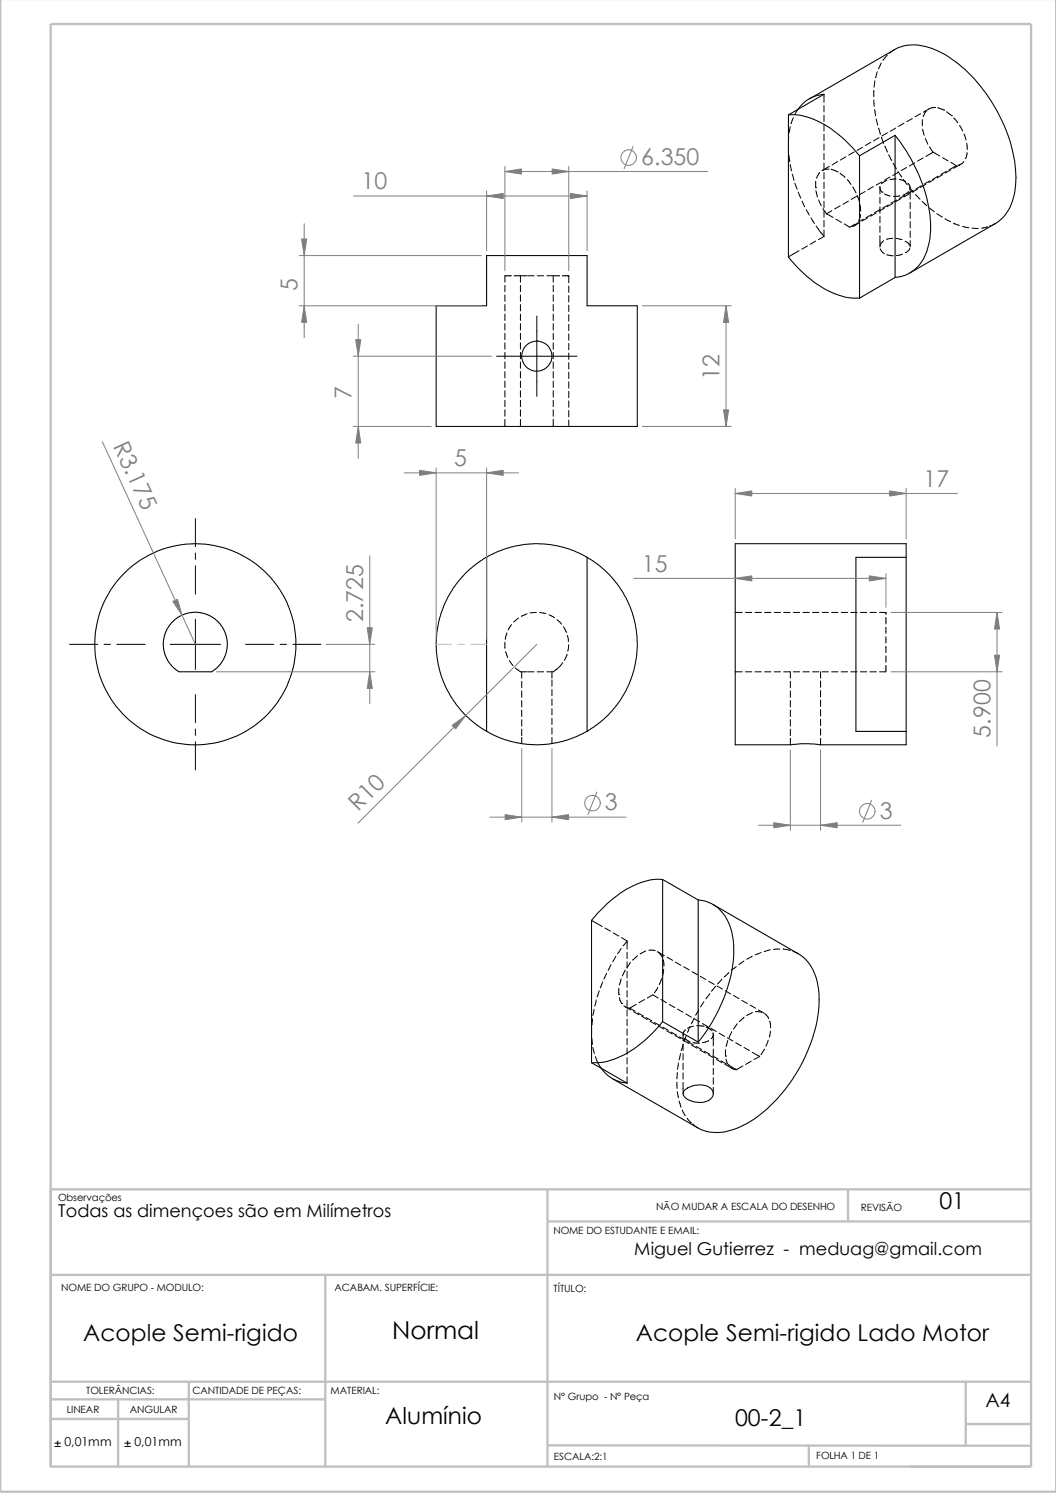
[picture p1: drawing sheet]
<svg xmlns="http://www.w3.org/2000/svg" width="210mm" height="297mm" viewBox="0 0 210 297" stroke-linecap="round" stroke-linejoin="round" font-family="sans-serif">
<g fill="none" stroke="#c0c0c0" stroke-width=".47">
<path d="M0 -.1v296.9h210.1v-296.9M10.1 236.6h195M108.9 236.6v55.3M168.7 236.5v6.4M10.1 253.6h195M64.7 253.6v38.3M108.9 243h96.2M10 278.4h54.6M10.4 274.9h194.7M23.5 278.4v13.2M37.5 274.9v17M192.1 274.8v12.7"/>
<path d="M10.1 291.8h195v-287h-195v287.1M10.2 282.3h27.3M108.9 287.5l96.2 .1M160.9 287.5v4.3M192.1 283.3h13"/>
</g>
<g fill="none" stroke="#000" stroke-width=".2">
<path d="M163.9 18.8v1.6M173.8 18v1.3M173.8 19.9l.1 1.3M174 16.1l-.2 1.3M174.5 14.3l-.4 1.2M175.3 12.5l-.6 1.2M176.4 11l-.8 1M177.9 9.9l-1 .7M156.8 29v1.3M156.8 27.1v1.3M156.9 30.9l.2 1.2M157.1 25.2l-.2 1.3"/>
<path d="M157.1 32.8l.3 1.2M157.6 34.6l.3 1.3M157.8 23.4l-.5 1.2M158.1 36.4l.4 1.2M158.7 21.8l-.7 1M158.7 38.2l.6 1.2M162.2 37.3h.1M162.2 36.1v1.2M162.3 37.9l.3 1.3M162.8 39.8l.5 1.1M163 34.3l-.6 1.1M163.9 21v1.3"/>
<path d="M163.9 22.9v1.3M163.9 24.8v1.3M163.9 26.7v1.3M163.9 28.6v1.3M163.9 30.5v1.3M163.9 32.4v1.3M163.9 34.3v1.3M163.9 36.2v1.3M163.9 38.1v1.3M164.7 33.7h.1M164.7 33.7l-1.2 .3M164.9 33.1l-1.4 .8"/>
<path d="M165.3 33.7l1.2 .5M166.5 34.2h.1M166.6 32.1l-1.1 .7M167 34.5l1 .8M168.2 31.2l-1.1 .6M168.5 35.7l.7 1M169.6 37.2l.6 1.2M169.9 30.2l-1.1 .7M170.4 39l-1.1 .7M170.5 38.9l.4 1.2M171.5 29.3l-1.1 .6M172 38.1l-1.1 .6"/>
<path d="M173.2 28.3l-1.1 .7M173.7 37.1l-1.1 .7M173.9 21.8l.2 1.2M174.2 23.7l.3 1.2M174.7 25.5l.4 1.2M174.8 27.4l-1.1 .6M175 37.1v1.5M175 39.2v1.3M175 37.4l.4 .8M175.3 27.3l.4 1.2M175.3 36.2l-1.1 .6M175.4 38.2h.1"/>
<path d="M175.9 38.6l1.1 .4M176 29.1l.5 1.2M176.4 35.9l-1.1 .6M176.5 26.4l-1.1 .7M176.7 30.8l.6 1.2M177 35.2l-1.1 .7M177.6 32.5l.7 1.1M178.1 25.5l-1.1 .6M178.2 35.6l-1.2 .1M178.3 39.8l-1.1 .6M178.6 34.2l.7 1M178.6 34.3l-1.1 .6"/>
<path d="M178.9 35.7l1.2 .4M178.9 38.9l-1.2 .2M179.2 39.5l-1.1 .6M179.7 35.7v.1M179.7 35.8l.7 .9M179.8 24.5l-1.1 .6M180 38.9l-1.1 .6M180.3 33.3l-1.1 .7M180.6 36.4l.3 .6v.6M180.6 38.1l-.2 .3-.8 .4M180.8 37.3l.9 .9M180.8 38.6l-1.1 .6"/>
<path d="M181 37.3v2.3M181.4 23.6l-1.1 .6M181.6 37.9l-1.1 .6M181.9 32.4l-1.1 .6M182.1 38.7l.9 .9M182.5 37.6l-1.1 .6M183.1 22.6l-1.1 .6M183.3 37l-1.1 .6M183.4 23.8v1.3M183.5 25.7l.3 1.2M183.6 31.4l-1.1 .6M184 27.5l.5 1.2"/>
<path d="M184.1 36.7l-1.1 .6M184.2 22.1l-.6 1.1M184.7 21.7l-1.1 .6M184.9 29.2l.7 1.1M184.9 36l-1.1 .6M185.5 30.3l-1.4 .8M185.6 30.3l1.3 .7M185.8 35.7l-1.1 .6M185.9 21.4h.1M185.9 21.4l-1.2 .3M186.5 21.4l1.2 .5M186.6 35.1l-1.1 .6"/>
<path d="M187.5 31.4l1.1 .6M187.5 34.8l-1.1 .6M187.7 21.9h.1M188.2 34.1l-1.1 .6M188.3 22.2l.9 .8M189.1 32.3l1.1 .7M189.1 33.8l-1.1 .6M189.2 23h.1M189.7 23.5l.8 .9M190.2 33l-1.4 .8M190.8 25l.7 1.1M191.1 32.7l-1.4 .8"/>
<path d="M191.1 32.7l-.5 .2M191.7 32.1l-.6 .6M191.7 26.7l.4 1.2M192.3 28.5l.1 1.3M192.3 30.4l-.3 1.2M100.4 56.8v1.2M100.4 58.7v1.2M101.7 54.9h-1.3v1.2M102.2 54.9h2.6M103.5 54.9v1.2M103.5 56.8v1.2M103.5 58.7v1.2"/>
<path d="M104.9 54.9h1.3M106.8 54.9h1.3M108.8 54.9h2.5M110 54.9v1.2M110 56.8v1.2M110 58.7v1.2M111.8 54.9h1.3v1.4M113.1 56.9v1.3M113.1 58.8v1.3M158.9 49.9l-2.1 1.2M159.5 40l.5 1.1M160.3 41.7l.7 1.1"/>
<path d="M160.6 48.9l-1.1 .7M161.3 43.3l.7 1.1M162.2 48l-1.1 .6M162.3 45l.7 1M163.1 46l.8 1M163.7 41.5l.7 1M163.9 47l-1.1 .7M163.9 40v1.3M163.9 42v1.2M163.9 43.9v1.2M163.9 45.8v1.2M164.4 42.5l1.3 .8"/>
<path d="M165.4 41.9l-1 .6M166.2 43.6l1.1 .6M167.1 40.9l-1.1 .7M167.9 44.5l1.1 .7 1.1-.6M168.7 40l-1.1 .6M169.9 44.9l-.5 .2M170.5 44.4l-.6 .5M170.9 44.3l-1 .6M171 40.7l.2 1.3M171.1 42.6l-.3 1.3M171.7 43.6l-1.1 .6M172.6 43.3l-1.1 .6"/>
<path d="M173.4 42.7l-1.1 .6M174.2 42.4l-1.1 .6M175 41.7l-1.1 .6M175 41.1v1.3M175 43.1v1.2M175 45v1.2M175 46.9v2.2M175 49.5l.6 .7 .3 .3M175.7 47.9l-.7 1M175.9 41.4l-1.1 .6M176.4 50.7l1.2 .2M176.7 40.8l-1.1 .6"/>
<path d="M177.5 47.4l-1.2 .2M177.5 40.5l-1.1 .6M178.2 47.4l1.2 .3M179.5 50.5l-1.2 .3M180 48l.6 .3 .3 .5M180.9 48.8h.1M180.9 49.4l-.2 .4-.7 .4M181 40.3v1.2M181 42.2v1.2M181 44.1v1.2M181 46v1.2M181 47.9v1.2"/>
<path d="M183.4 40.1l.9 .8M184.8 41.4l1 .7M186.3 42.5l1.1 .7M187.9 43.5l1.2 .6M189.6 44.4l1.2 .4M191.4 45l1.3 .3M193.3 45.4h1.3M196.4 45.1l-1.2 .3M197.9 44.5l-1.1 .5M98.8 70.9h16M100.4 60.6v1.2M100.4 62.5v1.3"/>
<path d="M100.4 64.4v1.3M100.4 66.3v1.3M100.4 68.2v1.3M100.4 70.1v1.3M100.4 72v1.3M100.4 73.9v1.3M100.4 75.8v1.3M100.4 77.7v1.3M100.4 79.6v1.3M103.5 60.6v1.2M103.5 62.5v1.3M103.5 64.4v1.3"/>
<path d="M103.5 66.3v1.3M103.5 68.2v1.3M103.5 70.1v1.3M103.5 72v1.3M103.5 73.9v1.3M103.5 75.8v1.3M103.5 77.7v1.3M103.5 79.6v1.3M106.8 62.9v16M110 60.6v1.2M110 62.5v1.3M110 64.4v1.3"/>
<path d="M110 66.3v1.3M110 68.2v1.3M110 70.1v1.3M110 72v1.3M110 73.9v1.3M110 75.8v1.3M110 77.7v1.3M110 79.6v1.3M113.1 60.7v1.3M113.1 62.6v1.3M113.1 64.5v1.3M113.1 66.4v1.3"/>
<path d="M113.1 68.3v1.3M113.1 70.2v1.3M113.1 72.1v1.3M113.1 74v1.3M113.1 75.9v1.3M113.1 77.9v1.2M113.1 79.8v1.2M100.4 81.5v1.3M100.4 83.4v1.4M103.5 81.5v1.3M103.5 83.4v1.4M110 81.5v1.3"/>
<path d="M110 83.4v1.4M113.1 81.7v1.2M113.1 83.6v1.2M38.9 103.2v5.6M38.9 110v1.3M38.9 112.6v5.6M13.8 128.2h5.6M20.7 128.2h1.3M23.2 128.2h5.7M33.9 128.2h10M38.9 123.2v10M38.9 138.2v5.6"/>
<path d="M48.9 128.2h5.5M55.7 128.2h1.3M58.3 128.2h5.5M100.4 127.8v1.2M100.5 129.6l.5 1.2M100.8 125.9l-.3 1.2M101.3 131.4l.7 1M101.7 124.2l-.7 1.1M102.5 132.9l1 .7h1.3M103.1 122.9l-.9 .8M103.8 133.6v1.3M103.8 135.6v1.2"/>
<path d="M103.8 137.5v1.2M103.8 139.4v1.2M104.8 122.1l-1.1 .5M104.9 133.6h1.3M106.7 121.8l-1.3 .1M106.8 133.6h1.3M107.3 121.8l1.3 .2M109.2 122.3l1.1 .6M109.8 133.6v1.3M109.8 135.3v1.2M109.8 137.2v1.2M109.8 139.1v1.2"/>
<path d="M110.8 123.3l.9 .9M111 132.9l-1 .7h-1.2M111.9 131.8l-.8 1M112.1 124.7l.5 1.1M112.8 130.2l-.6 1.1M112.8 126.4l.2 1.2M113.1 128.3l-.2 1.2M146.2 133.6h1.4M146.2 121.8h1.4M148.3 133.6h1.2M148.3 121.8h1.2M150.2 133.6h1.2"/>
<path d="M150.2 121.8h1.2M152.1 133.6h1.2M152.1 121.8h1.2M154 133.6h1.2M154 121.8h1.2M155.9 133.6h1.2l.1 1.3M155.9 121.8h1.2M157.2 135.6v1.2M157.2 137.5v1.2M157.2 139.4v1.2M157.8 133.6h1.2M157.8 121.8h1.2"/>
<path d="M159.7 133.6h1.3M159.7 121.8h1.3M161.6 133.6h1.3M161.6 121.8h1.3M163.2 133.6v1.3M163.2 135.5v1.2M163.2 137.4v1.2M163.2 139.3v1.2M163.5 133.6h1.3M163.5 121.8h1.3M165.4 133.6h1.3M165.4 121.8h1.3"/>
<path d="M167.3 133.6h1.3M167.3 121.8h1.3M169.2 133.6h1.3M169.2 121.8h1.3M171.1 133.6h1.3M171.1 121.8h1.3M173 133.6h1.3M173 121.8h1.3M174.9 121.8h1.3v.4M176.2 132.4v1.2h-1.3M176.2 122.9v1.2M176.2 124.8v1.2"/>
<path d="M176.2 126.7v1.2M176.2 128.6v1.2M176.2 130.5v1.2M38.9 145v1.3M38.9 147.6v5.6M103.8 141.3v1.2M103.8 143.2v1.2M103.8 145.1v1.2M103.8 146.7v1.3M109.8 141v1.2M109.8 142.9v1.2M109.8 144.8v1.2"/>
<path d="M109.8 146.7v1.3M157.2 141.3v1.2M157.2 143.2v1.2M157.2 145.1v1.2M157.2 146.9v1.3M163.2 141.2v1.3M163.2 143.1v1.3M163.2 145v1.3M163.2 146.9v1.3M117.6 183.1l2.2 1.2M118.6 198.9l-.3 1.3M119.2 197.1l-.5 1.2"/>
<path d="M119.8 195.3l-.4 1.2M120.3 184.6l1.1 .7M120.6 193.6l-.5 1.2M121.5 191.9l-.6 1.1M122 185.6l1.1 .6M122.5 190.2l-.7 1.1M123.1 197.9h.1M123.1 196.6v1.3M123.2 198.5l.5 1.1M123.5 188.7l-.7 1M123.5 194.7l-.3 1.3M123.6 186.5l1.1 .7"/>
<path d="M123.7 199.6h.1M124.3 193l-.6 1.1M124.7 187.2l-.8 1M124.7 187.2v1.6M124.7 189.4v1.3M124.7 191.3v1.3M124.7 193.3v1.2M124.7 195.2v1.2M124.7 197.1v1.2M124.7 199v1.2M125.4 191.4l-.7 1.1M126.5 199.8l-1.2 .8"/>
<path d="M126.8 190.1l-1 .9M128.2 198.8l-1.1 .7M128.4 189.2l-1.1 .5M128.7 198.5l1.1-.6 1.1 .6M129 189l1.3 .1M130.7 189.3l1.4 .8M130.8 196.4l-.7 1.1M130.9 189.4l.8 .9M131.4 198.8l1.1 .7M131.6 194.7l-.5 1.2M131.7 190.3h.1M131.9 191l.1 1.2"/>
<path d="M132 192.8l-.2 1.3M132.7 190.4l1.1 .7M133.1 199.8l1.1 .6M134.3 191.4l1.1 .6M136 192.3l1.1 .7M137.6 193.3l1.1 .6M139.3 194.2l1.1 .7M140 199.3l-.7 1M140.9 195.2l1.1 .6M141.1 197.7l-.7 1M142.3 196.2l-.8 1M142.6 196.1l1.1 .7"/>
<path d="M143.6 194.8l-.9 .9M144.2 197.1l1.1 .6M144.9 193.5l-.9 .9M145.9 198l1.1 .7M146.4 192.3l-1 .7M147.5 199l1.1 .6M148 191.2l-1.1 .7M149.2 199.9l1.1 .7M149.6 190.2l-1.1 .6M151.4 189.5l-1.2 .4M153.2 188.9l-1.2 .4M155.1 188.8h-1.3"/>
<path d="M155.7 188.8l1.3 .2M157 189h.1M157.6 189.1l1.1 .6M117.7 206.5l.1 1.2M117.7 204.6l-.1 1.2M117.8 202.6l-.1 1.3M117.9 208.4l.3 1.2M118.2 200.8l-.3 1.2M118.4 210.2l.5 1.3 .6 1M124.1 200.1l1.2 .5M124.4 200.3l1 .6M124.7 200.9v1.2"/>
<path d="M124.7 202.8v1.2M124.7 204.7v1.3M124.7 206.6v1.3M124.7 208.5v1.3M124.7 210.4v1.3M124.7 212.3v1.3M124.7 214.2v1.3M125.3 200.6l1 .6M126 201.3l1.1 .6M126.9 201.5l1.1 .6M127.6 202.2l1.1 .6M128.5 202.4l1.1 .7"/>
<path d="M129.3 203.2l1.1 .6M130.2 203.4l1.1 .6M130.9 204.1l1.1 .6M131.8 204.3l1.1 .7M132.6 205.1l1.1 .6M133.5 205.3l1.1 .7M134.2 206l1.1 .6M134.6 215.3l.1 1.2M134.7 213.4l-.1 1.2M134.7 217.2l.2 1.2M134.7 200.7l1.1 .7M134.9 211.5l-.2 1.2"/>
<path d="M135 219l.4 1.3M135.1 206.2l1.1 .7M135.3 209.6l-.3 1.3M135.8 207.8l-.3 1.2M135.8 205.8v1.3M135.8 207.7v1.3M135.8 209.6v1.3M135.8 211.5v1.3M135.8 213.4v1.3M135.8 215.3v2.3M135.9 207l1.1 .6M136.1 206.5l1.1 .7"/>
<path d="M136.3 204.9l-.4 .6v.5M136.4 201.7l1.1 .7M136.5 206l-.4 1.2M136.8 207.2l1.1 .7M137.2 204.2l-.5 1.2M137.5 207.9l1.1 .6M137.8 207.4l1.3 .1M137.9 204.1l-1.2 .5M138 202.5l-.5 1.2M138 202.6l1.1 .7M138.4 208.2l1.1 .6M138.6 204l1.2 .1"/>
<path d="M139 200.9l-.7 1.1M139.2 208.9l1.1 .6M139.7 203.6l1.1 .7M139.8 204.1h.1M140.1 209.1l1.1 .7M140.4 204.3l1.1 .6M140.8 209.8l1.1 .6M140.9 207l-1.2 .4M141.4 204.6l1.1 .6M141.5 204.9h.1M141.7 210.1l1.1 .6M141.8 205.5l.1 2.6"/>
<path d="M141.9 208.7v1.3M141.9 210.6v1.3M141.9 212.5v1.3M141.9 214.4v1.3M141.9 216.3v1.3M141.9 206l-.5 .6M142.5 210.8l1.1 .6M143 205.5l1.1 .7M143.4 211l1.1 .7M144.1 211.7l1.7 1 .7 .1M144.3 208.8v1.3M144.3 210.1h.1"/>
<path d="M144.4 210.7l.5 1.2M144.7 206.5l1.1 .6M144.7 207l-.3 1.2M144.9 211.9h.1M145 212l1.4 .8M145.3 212.3l.2 .2M145.5 205.2l-.5 1.2M146.3 207.4l1.1 .7M146.6 203.7l-.7 1M147.7 212l-1.3 .8M148 208.4l1.1 .6M148 202.4l-1 .8"/>
<path d="M149.4 211.1l-1.1 .7M149.6 209.3l1.5 .8-1.2 .7M149.6 201.4l-1.1 .6M150.2 201.3l1.3 .1M150.8 200.9l1.1 .6M152 208.7l-.7 1.1M152.1 201.6l.8 1M152.8 206.9l-.5 1.2M153.1 203.2l.1 1.3M153.2 205.1l-.2 1.2M135.7 220.8l.6 1.2M136.7 222.5l.8 .9"/>
<path d="M137.7 223.6l1.1 .8"/>
</g>
<g fill="none" stroke="#000" stroke-width=".21">
<path d="M161 19.7l16.9-9.8a9.1 9.1 0 0 1 8.7 .3 28.6 28.6 0 0 1 12.8 14.2 22.9 22.9 0 0 1 2.1 15.2 8 8 0 0 1-3.6 4.9l-17 9.8M156.8 22.9a14 14 0 0 1 9.7 3.7l2.6 2.4 1.8 2M156.8 22.9v28.2a21 21 0 0 0 11.7 8.1l2.4 .1M158.7 21.8a6.8 6.8 0 0 1 5.2-3l-7.1 4.1M170.9 31v28.3M178 26.9a31.1 31.1 0 0 1 7.1 18.3 10.7 10.7 0 0 1-3.1 8.3 6.4 6.4 0 0 1-4 1.7M178 26.9l-7.1 4.1M178 26.9v28.3M178 55.2l-7.1 4.1M86.7 60.8h10.1v-10h20v10h9.9v24h-40zM96.8 110.9l2-1.1 2.8-1 2.8-.5 1.8-.1h2.4l3.2 .6 2.5 .8 2.5 1.3v34.6l2-1.4 2.4-2.1 1.7-2 1.6-2.5 .8-1.8 .8-2.4 .5-2.8 .1-2.7-.1-2.2-.6-2.9-.7-2.1-1.3-2.7-1.3-1.8-2.1-2.4-2.1-1.7-1.8-1.1M96.8 110.9l-2.1 1.3-1.7 1.4-1.8 2-1.5 2.2-1.1 2-1 2.5-.7 3.6-.2 1.7 .1 2.4 .6 3.2 .8 2.5 1.3 2.7 1.3 1.8 2.1 2.4 2.1 1.7 1.8 1.2"/>
<path d="M96.8 110.9v34.6M180.2 110.9v-2.7h-34v40h11a21.1 21.1 0 0 1 6 0h17v-2.7M180.2 110.9h-10v34.6h10M180.2 110.9v34.6M35.6 133.6l-.8-.5-.9-.9-.8-1.2-.4-1.2-.2-1.3v-1.1l.2-1 .5-1.3 .7-.9 .9-1 .6-.4 1.5-.7 1.2-.3h1.5l1 .2 1.3 .6 .9 .6 1 .9 .4 .7 .7 1.4 .3 1.2v1.5l-.2 1.1-.6 1.2-.8 1.3-1.5 1.1h-6.5M116.7 145.5l-2 1-2.8 1-2.8 .5-1.8 .2-2.4-.1-3.2-.6-2.5-.8-2.4-1.2M131.8 175a14 14 0 0 0-9.8 3.7l-2.5 2.4-1.9 2v28.3M131.8 175l7.1 4M131.8 175v28.2M138.9 179a7.3 7.3 0 0 1 6.5 5.8 21 21 0 0 1-1 12.7 33.7 33.7 0 0 1-5.5 9.8M138.9 179v28.3M141.8 179.9l16.9 9.8a8.9 8.9 0 0 1 4.1 6.9 27.4 27.4 0 0 1-4.8 17.4 26.2 26.2 0 0 1-11.2 10.4 8.9 8.9 0 0 1-8 0l-17-9.8"/>
<path d="M117.6 211.4l7.1 4.1a6.8 6.8 0 0 1-5.2-3M131.8 203.2a21 21 0 0 1-11.7 8.1l-2.5 .1M131.8 203.2l7.1 4.1M136.1 216.9a4.4 4.4 0 0 1 5.2-.4 1.53 1.53 0 0 1 .4 1.7 1.53 1.53 0 0 1-1.4 1 4.2 4.2 0 0 1-4.4-1.3 1.05 1.05 0 0 1 .2-1z"/>
<circle cx="106.8" cy="70.9" r="2.99"/>
<circle cx="38.8" cy="128.2" r="20"/>
</g>
<path d="M86.7 128.2h3.1M91.1 128.2h1.3M93.6 128.2h3.2" fill="none" stroke="#c0c0c0" stroke-width=".2"/>
<g fill="none" stroke="#808080" stroke-width=".2">
<path d="M70.3 39h46.5M96.8 38v11.9M100.4 34.1h40.4M100.4 33.1v20.7M113.1 33.1v20.7M116.8 38v11.9M125.9 29.1l-1.8 4.5M59.5 50.8h36.3M60.5 44.5v22.7M59.5 60.8h36.3M70.2 70.9h27.5M71.2 64.5v26.7"/>
<path d="M127.8 60.8h17.6M144.4 60.8v24M20.4 87.9l18.5 40.3M70.2 84.8h15.6M80.4 94.1h22.7M86.7 93.1v34.1M96.8 93.1v34.1M127.8 84.8h17.6M146.2 97.2v10M146.2 98.2h44.2M180.2 97.2v10M73.5 110.6v29.4"/>
<path d="M126 115.1h50.2M176.2 114.1v6.7M43.1 133.6h31.4M64.9 128.2h9.6M106.8 128.2l-35.6 35.5M177.2 121.8h22.1M177.2 133.6h22.1M198.3 121.8v26.6M103.8 148.9v14.6M109.8 148.9v14.6M118.7 157.6l-1.8 4.4M157.2 149.2v16"/>
<path d="M163.2 149.2v16M173.4 159.2l-1.8 4.4M97.4 162.6h27.1M150.8 164.2h28.4"/>
<circle cx="125" cy="31.3" r="1.55"/>
<circle cx="117.8" cy="159.8" r="1.56"/>
<circle cx="172.5" cy="161.4" r="1.55"/>
</g>
<g fill="#808080" stroke="#808080" stroke-width=".2">
<path d="M83.4 93.6l3.3 .5-3.3 .5z"/>
<path d="M96.8 94.1l3.3-.5v1z"/>
<path d="M89.9 144.3l2.7-2-2 2.7z"/>
<path d="M100.5 162.1l3.3 .5-3.3 .5z"/>
<path d="M109.8 162.6l3.3-.5v1z"/>
<path d="M96.8 39l3.3-.5v1z"/>
<path d="M113.5 38.5l3.3 .5-3.3 .5z"/>
<path d="M143.9 81.5h1l-.5 3.3z"/>
<path d="M144.4 60.8l.5 3.3h-1z"/>
<path d="M109.8 33.6l3.3 .5-3.3 .5z"/>
<path d="M100.4 34.1l3.3-.5v1z"/>
<path d="M60.5 60.8l.5 3.3h-1z"/>
<path d="M60 47.5h1l-.5 3.3z"/>
<path d="M70.7 67.6h1.1l-.6 3.3z"/>
<path d="M71.2 84.8l.6 3.3h-1.1z"/>
<path d="M198.3 121.8l.5 3.3h-1z"/>
<path d="M197.8 130.3h1l-.5 3.3z"/>
<path d="M163.2 164.2l3.3-.5v1z"/>
<path d="M153.9 163.7l3.3 .5-3.3 .5z"/>
<path d="M172.9 114.6l3.3 .5-3.3 .5z"/>
<path d="M146.2 115.1l3.3-.5v1z"/>
<path d="M146.2 98.2l3.3-.5v1z"/>
<path d="M176.9 97.7l3.3 .5-3.3 .5z"/>
<path d="M34.4 119.6l.9-.4 .9 3.2z"/>
<path d="M73 124.9h1l-.5 3.3z"/>
<path d="M73.5 133.6l.5 3.3h-1z"/>
</g>
<text font-size="4.9" x="78" y="266.4">Normal</text>
<g font-size="4.6" fill="#808080">
<text x="127.5" y="32.8">6.350</text>
<text x="71.9" y="37.7">10</text>
<text x="59.2" y="58" transform="rotate(-90 59.2 58)">5</text>
<text x="143.1" y="75.5" transform="rotate(-90 143.1 75.5)">12</text>
<text x="69.9" y="79.4" transform="rotate(-90 69.9 79.4)">7</text>
<text x="22.4" y="88.7" transform="rotate(65 22.4 88.7)">R3.175</text>
<text x="90.3" y="92.7">5</text>
<text x="183.6" y="96.8">17</text>
<text x="127.6" y="113.7">15</text>
<text x="72.2" y="123.8" transform="rotate(-90 72.2 123.8)">2.725</text>
<text x="197" y="146.8" transform="rotate(-90 197 146.8)">5.900</text>
<text x="71.2" y="161.5" transform="rotate(-45 71.2 161.5)">R10</text>
<text x="120.3" y="161.2">3</text>
<text x="175" y="162.8">3</text>
</g>
<g font-size="4.6">
<text x="186.8" y="240.6">01</text>
<text x="16.5" y="266.7">Acople Semi-rigido</text>
<text x="126.4" y="266.7">Acople Semi-rigido Lado Motor</text>
<text x="76.6" y="283.3">Alumínio</text>
<text x="146.2" y="283.7">00-2_1</text>
</g>
<text font-size="3.9" x="196" y="280">A4</text>
<g font-size="3.5">
<text x="11.6" y="242">Todas as dimençoes são em Milímetros</text>
<text x="126.2" y="249.7">Miguel Gutierrez - meduag@gmail.com</text>
</g>
<g font-size="2.5">
<text x="10.8" y="287.9">± 0,01mm</text>
<text x="24.7" y="287.9">± 0,01mm</text>
</g>
<g font-size="2">
<text x="11.6" y="239">Observações</text>
<text x="110.1" y="245.5">NOME DO ESTUDANTE E EMAIL:</text>
<text x="130.5" y="240.7">NÃO MUDAR A ESCALA DO DESENHO</text>
<text x="171.2" y="240.9">REVISÃO</text>
<text x="12.2" y="256.9">NOME DO GRUPO - MODULO:</text>
<text x="66.5" y="256.9">ACABAM. SUPERFÍCIE:</text>
<text x="110.1" y="257">TÍTULO:</text>
<text x="13.3" y="281.1">LINEAR</text>
<text x="17.1" y="277.4">TOLERÂNCIAS:</text>
<text x="25.8" y="281.1">ANGULAR</text>
<text x="38.3" y="277.4">CANTIDADE DE PEÇAS:</text>
<text x="65.7" y="277.4">MATERIAL:</text>
<text x="110.2" y="278.5">N° Grupo - N° Peça</text>
<text x="110.2" y="290.4">ESCALA:2:1</text>
<text x="162.3" y="290.3">FOLHA 1 DE 1</text>
</g>
</svg>
